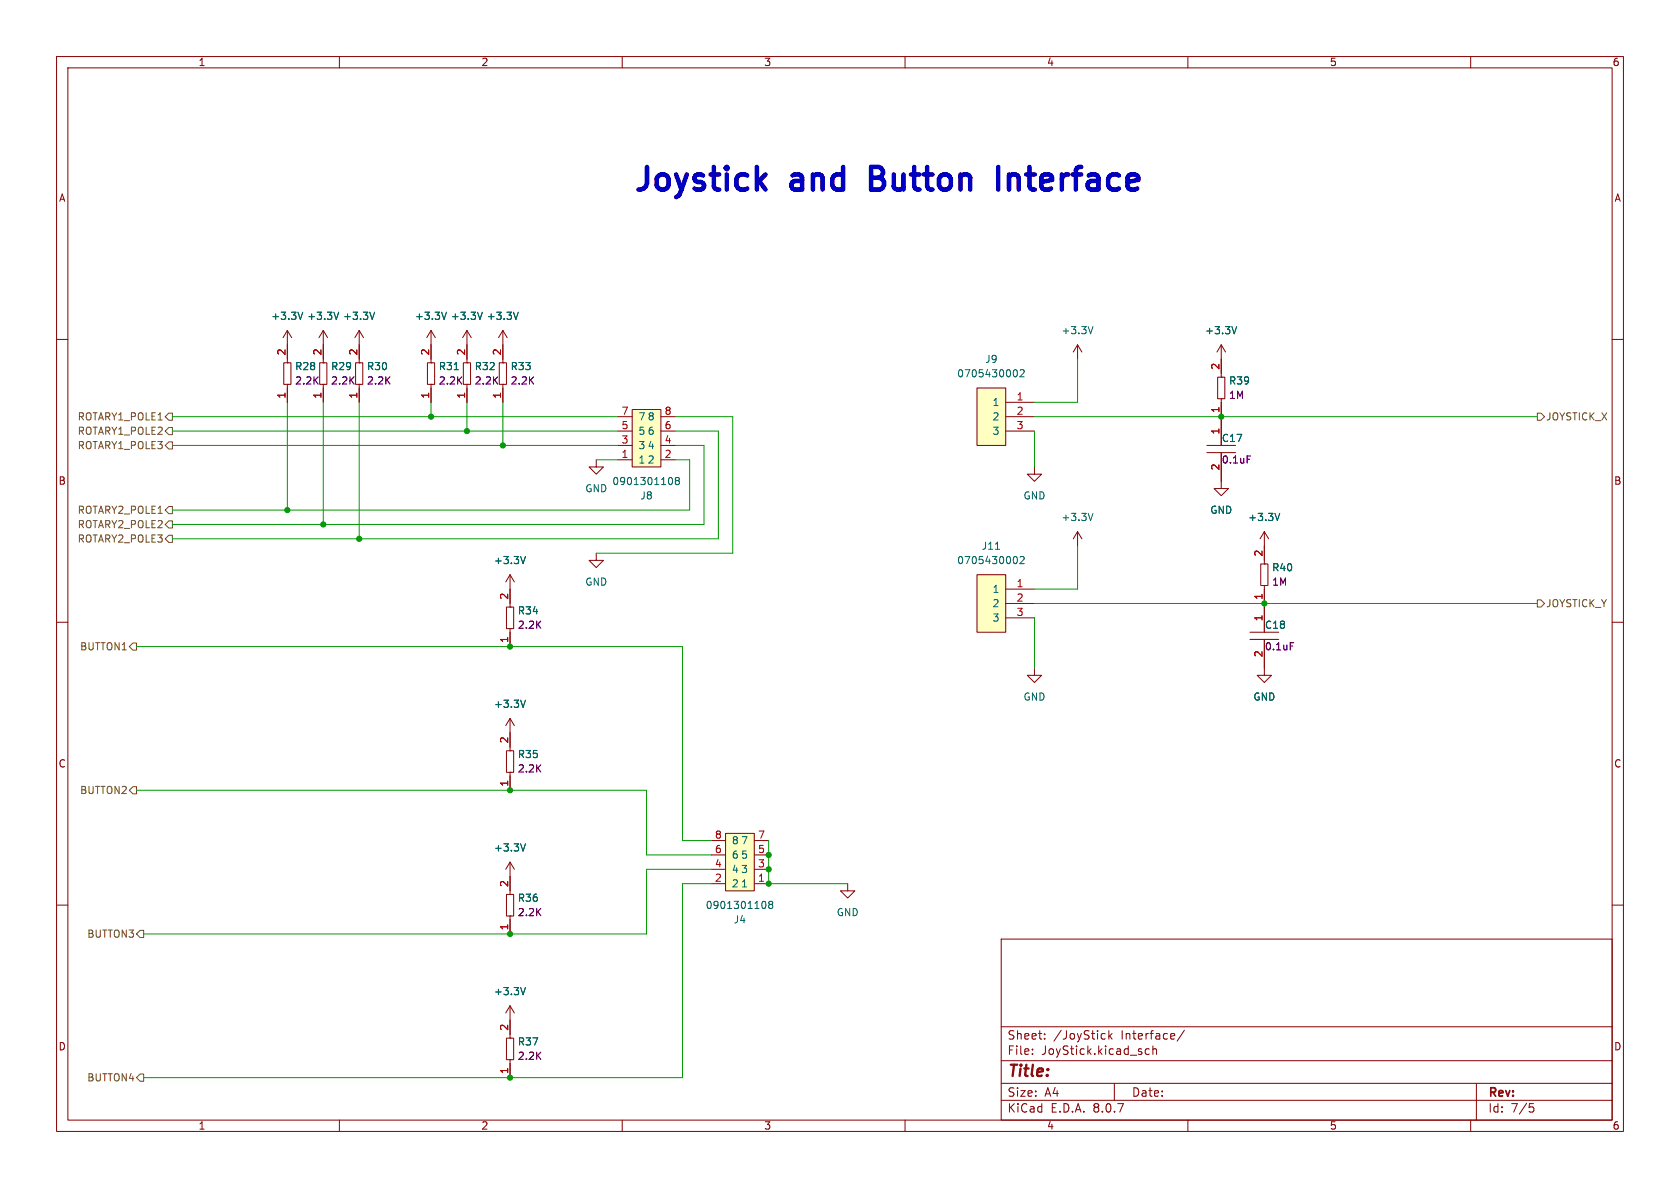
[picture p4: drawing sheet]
<svg xmlns="http://www.w3.org/2000/svg" width="297mm" height="210mm" viewBox="0 0 297 210" stroke-linecap="round" stroke-linejoin="round" font-family="sans-serif">
<g fill="none" stroke="#840000" stroke-width=".18">
<path d="M10 10h277v190h-277zM12 12h273v186h-273zM60 10v2M110 10v2M160 10v2M210 10v2M260 10v2M63.5 58.4l.8 1.3M63.5 58.4v5.7M63.5 58.4l-.8 1.3M10 60h2M50.2 64.1h1.2v3.8h-1.2z"/>
<path d="M50.8 67.9h.1M50.8 64.1h.1M50.8 61v3.1M50.8 67.9v3.2M62.9 64.1h1.2v3.8h-1.2zM63.5 67.9h.1M63.5 64.1h.1M63.5 67.9v3.2M285 60h2M10 110h2M285 110h2M89.5 158.1h1.3v3.8h-1.3z"/>
<path d="M90.2 158.1h.1M90.2 154.9v3.2M10 160h2M90.2 161.9h.1M90.2 161.9v3.2M90.2 177.8v5.7M90.2 177.8l.7 1.3M90.2 177.8l-.8 1.3M177 166h108v32h-108zM285 160h2M60 198v2M89.5 183.5h1.3v3.8h-1.3z"/>
<path d="M90.2 187.3h.1M90.2 183.5h.1M90.2 187.3v3.2M110 198v2M160 198v2M177 194.5h108M177 191.5h108M177 187.5h108M177 181.5h108M182.5 186.3v.1M182.5 185.5v.1M184.7 183.6v.1"/>
<path d="M184.7 182.8v.1M195.2 182.7l.2 .1M195.4 183.6l-.2 .1M196 182.2v1.5M196.2 183.1l.4 .6M196.6 182.7l-.6 .6M197 191.5v3M203.2 185.5l-.5-.1-.2 .3v.4l.1 .2h.6M203.8 185.5l.2-.1 .4 .1 .1 .9M203.8 184.9v1.5M209.4 182.1l-1.3 2M210 198v2"/>
<path d="M260 198v2M261 191.5v6.5M270.4 195.1h.7M270.5 195.7h.4l.3 .3-.2 .5-.5 .1"/>
</g>
<path d="M66.2 55.2l-.4 1.3M92.9 174.6l-.4 1.2" fill="none" stroke="#006464" stroke-width=".18"/>
<path d="M172.7 68.6h5.1v10.1h-5.1z" fill="#ffffc2"/>
<g fill="none" stroke="#840000" stroke-width=".18">
<path d="M50.8 58.4l.8 1.3M50.8 58.4v2.6M50.8 58.4l-.8 1.3M57.1 58.4v5.7M57.1 58.4l.8 1.3M57.1 58.4l-.7 1.3M56.5 64.1h1.3v3.8h-1.3zM57.1 67.9h.1M57.1 64.1h.1M57.1 67.9v3.2M172.7 68.6h5.1v10.1h-5.1zM177.8 71.1h5.1"/>
<path d="M177.8 73.7h5.1M177.8 76.2h5.1"/>
</g>
<path d="M53.5 55.2l-.4 1.3M59.9 55.2l-.5 1.3M179.4 65.3a.68 .68 0 0 1 .5 .7 .68 .68 0 0 1-.5 .6M180.3 65.5l.5-.2 .3 .4-.8 .9h.8" fill="none" stroke="#006464" stroke-width=".18"/>
<path d="M128.3 147.3h5v10.2h-5z" fill="#ffffc2"/>
<g fill="none" stroke="#840000" stroke-width=".18">
<path d="M76.2 58.4v5.7M76.2 58.4l.8 1.3M76.2 58.4l-.8 1.3M82.5 58.4v5.7M82.5 58.4l.8 1.3M82.5 58.4l-.7 1.3M88.9 58.4v5.7M88.9 58.4l.8 1.3M88.9 58.4l-.8 1.3M75.6 64.1h1.2v3.8h-1.2zM76.2 67.9h.1M76.2 64.1h.1"/>
<path d="M76.2 67.9v3.2M81.9 64.1h1.3v3.8h-1.3zM82.5 67.9h.1M82.5 64.1h.1M82.5 67.9v3.2M88.3 64.1h1.2v3.8h-1.2zM88.9 67.9h.1M88.9 64.1h.1M88.9 67.9v3.2M105.4 81.3v1.3h-1.3l1.3 1.2 1.3-1.2h-1.3M105.4 97.8v1.3h-1.3l1.3 1.2 1.3-1.2h-1.3M182.9 82.6v1.2h-1.3l1.3 1.3 1.2-1.3h-1.2"/>
<path d="M89.5 107.3h1.3v3.8h-1.3zM90.2 111.1h.1M90.2 107.3h.1M90.2 101.6v5.7M90.2 111.1v3.2M90.2 101.6l.7 1.3M90.2 101.6l-.8 1.3M90.2 127v2.5M90.2 127l.7 1.3M90.2 127l-.8 1.3M125.7 156.2h2.6M125.7 153.7h2.6"/>
<path d="M125.7 151.1h2.6M125.7 148.6h2.6M128.3 147.3h5v10.2h-5zM133.3 156.2h2.6M133.3 153.7h2.6M133.3 151.1h2.6M133.3 148.6h2.6M149.9 156.2v1.3h-1.3l1.3 1.3 1.2-1.3h-1.2"/>
</g>
<path d="M78.9 55.2l-.4 1.3M85.3 55.2l-.5 1.3M91.6 55.2l-.4 1.3M80.3 65.3h.7M92.9 98.4l-.4 1.2M92.9 123.8l-.4 1.2M135 159.3a.68 .68 0 0 1 .4 .7 .68 .68 0 0 1-.4 .6M136.1 159.9l-.2-.3 .2-.3h.3l.2 .3-.2 .3M136.1 159.9l-.2 .2 .1 .4 .1 .1 .4-.1 .1-.1v-.3l-.2-.2M136.1 159.9h.3" fill="none" stroke="#006464" stroke-width=".18"/>
<path d="M111.8 72.4h5v10.2h-5z" fill="#ffffc2"/>
<g fill="none" stroke="#840000" stroke-width=".18">
<path d="M109.2 78.7h2.6M109.2 76.2h2.6M109.2 73.7h2.6M111.8 72.4h5v10.2h-5zM116.8 78.7h2.6M116.8 76.2h2.6M116.8 73.7h2.6M190.5 61v2.5M190.5 61l.8 1.2M190.5 61l-.8 1.2M215.9 61l.8 1.2M215.9 61v2.5"/>
<path d="M215.9 61l-.8 1.2M109.2 81.3h2.6M116.8 81.3h2.6M190.5 94l.8 1.3M190.5 94v2.5M190.5 94l-.8 1.3M222.9 99.7h1.3v3.8h-1.3zM223.5 99.7h.1M223.5 94l.8 1.3M223.5 94v5.7M223.5 94l-.7 1.3M221 111.8h5.1"/>
<path d="M221 113h5.1M223.5 113v6.4h-1.3l1.3 1.3 1.3-1.3h-1.3M223.5 103.5h.1M223.5 103.5v8.3M89.5 132.7h1.3v3.8h-1.3zM90.2 136.5h.1M90.2 132.7h.1M90.2 129.5v3.2M90.2 136.5v3.2M90.2 152.4v2.5M90.2 152.4l.7 1.3M90.2 152.4l-.8 1.3"/>
</g>
<path d="M193.2 57.7l-.4 1.3M218.6 57.7l-.4 1.3M118.5 84.4a.68 .68 0 0 1 .4 .6 .68 .68 0 0 1-.4 .7M119.6 84.9l-.2-.2 .2-.3h.3l.2 .2-.2 .3M119.6 84.9l-.2 .3v.3l.2 .2 .4-.1 .1-.2v-.2l-.2-.3M119.6 84.9h.3M193.2 90.7l-.4 1.3M226.2 90.7l-.4 1.3M92.9 149.2l-.4 1.2" fill="none" stroke="#006464" stroke-width=".18"/>
<path d="M228.1 113.6h.6" fill="none" stroke="#840084" stroke-width=".18"/>
<path d="M172.7 101.6h5.1v10.2h-5.1z" fill="#ffffc2"/>
<g fill="none" stroke="#840000" stroke-width=".18">
<path d="M50.8 61v2.5M50.8 68.6v2.5M57.1 61v2.5M57.1 68.6v2.5M63.5 61v2.5M63.5 68.6v2.5M76.2 61v2.5M76.2 68.6v2.5M82.5 61v2.5M82.5 68.6v2.5M88.9 61v2.5M88.9 68.6v2.5"/>
<path d="M213.4 78.7h5M215.3 66.7h1.2v3.8h-1.2zM215.9 70.5h.1M215.9 66.7h.1M215.9 63.5v3.2M215.9 70.5v8.2M213.4 80h5M215.9 80v6.4h-1.3l1.3 1.2 1.3-1.2h-1.3M223.5 96.5v2.5M90.2 104.1v2.6M90.2 111.8v2.5M172.7 101.6h5.1v10.2h-5.1z"/>
<path d="M177.8 104.1h5.1M177.8 106.7h5.1M177.8 109.2h5.1M182.9 118.1v1.3h-1.3l1.3 1.3 1.2-1.3h-1.2M223.5 104.2v7.6M223.5 113v5.1M90.2 129.5v2.6M90.2 137.2v2.5M90.2 154.9v2.6M90.2 162.6v2.5M90.2 180.3v2.6M90.2 188v2.5"/>
</g>
<g fill="none" stroke="#006464" stroke-width=".18">
<path d="M53.5 55.2l-.4 1.3M59.9 55.2l-.5 1.3M66.2 55.2l-.4 1.3M78.9 55.2l-.4 1.3M85.3 55.2l-.5 1.3M91.6 55.2l-.4 1.3M218.6 57.7l-.4 1.3M80.3 65.3h.7M92.9 98.4l-.4 1.2M176 97.1h.7M179.4 98.4a.68 .68 0 0 1 .5 .6 .68 .68 0 0 1-.5 .6M180.3 98.5l.5-.1 .3 .3-.8 .9h.8"/>
<path d="M226.2 90.7l-.4 1.3M92.9 123.8l-.4 1.2M92.9 149.2l-.4 1.2M92.9 174.6l-.4 1.2"/>
</g>
<path d="M220.5 80.6h.6M228.1 113.6h.6" fill="none" stroke="#840084" stroke-width=".18"/>
<path d="M29.8 73h.7v1.3h-.7l-.6-.6zM29.8 78.1h.7v1.3h-.7l-.6-.7zM29.8 75.6h.7v1.2h-.7l-.6-.6zM271.8 73h.6l.6 .7-.6 .6h-.6zM29.2 95.3l.6-.7h.7v1.3h-.7zM29.2 92.7l.6-.6h.7v1.2h-.7zM29.8 89.5h.7v1.3h-.7l-.6-.6zM23.5 113.7h.6v1.2h-.6l-.6-.6zM271.8 106h.6l.6 .7-.6 .6h-.6zM23.5 139.1h.6v1.2h-.6l-.6-.6zM24.8 164.5h.6v1.2h-.6l-.7-.6zM24.1 190.5l.7-.6h.6v1.2h-.6z" fill="none" stroke="#725600" stroke-width=".18"/>
<path d="M154 31.4h1.3M155.3 29.5h-1.3v4h1.5M176.5 29.5v4" fill="none" stroke="#0000c2" stroke-width=".8"/>
<g fill="none" stroke="#009600" stroke-width=".18">
<path d="M30.5 76.2h78.7M30.5 73.7h78.7M30.5 78.7h78.7M50.8 71.1v19.1M57.1 71.1v21.6M63.5 71.1v24.2M76.2 71.1v2.6M82.5 71.1v5.1M88.9 71.1v7.6M119.4 76.2h7.6v19.1h-96.5M119.4 73.7h10.1v24.1h-24.1M119.4 78.7h5.1v14h-94"/>
<path d="M182.9 76.2v6.4M182.9 73.7h88.9M190.5 63.5v7.6h-7.6M105.4 81.3h3.8M119.4 81.3h2.5v8.9h-91.4M190.5 96.5v7.6h-7.6M24.1 114.3h96.5v34.3h5.1M182.9 109.2v8.9M182.9 106.7h88.9M24.1 139.7h90.2v11.4h11.4M125.7 153.7h-11.4v11.4h-88.9M125.7 156.2h-5.1v34.3h-95.2"/>
<path d="M135.9 148.6v7.6h14"/>
</g>
<g fill="#009600" stroke="#009600" stroke-width=".18">
<circle cx="90.2" cy="190.5" r=".46"/>
<circle cx="90.2" cy="165.1" r=".46"/>
<circle cx="57.1" cy="92.7" r=".46"/>
<circle cx="90.2" cy="114.3" r=".46"/>
<circle cx="90.2" cy="139.7" r=".46"/>
<circle cx="135.9" cy="151.1" r=".46"/>
<circle cx="135.9" cy="153.7" r=".46"/>
<circle cx="88.9" cy="78.7" r=".46"/>
<circle cx="82.5" cy="76.2" r=".46"/>
<circle cx="135.9" cy="156.2" r=".46"/>
<circle cx="223.5" cy="106.7" r=".46"/>
<circle cx="215.9" cy="73.7" r=".46"/>
<circle cx="63.5" cy="95.3" r=".46"/>
<circle cx="50.8" cy="90.2" r=".46"/>
<circle cx="76.2" cy="73.7" r=".46"/>
</g>
<g font-size="5.6" fill="#0000c2">
<text x="111.8" y="34">Joystick</text>
<text x="140.2" y="34">and</text>
<text x="155.7" y="34">Button</text>
<text x="179.8" y="34">Interface</text>
</g>
<text font-size="2.8" fill="#840000" x="178" y="190.9">Title:</text>
<g font-size="2.1" fill="#840000">
<text x="178" y="184">Sheet:</text>
<text x="186.2" y="184">/JoyStick</text>
<text x="198.2" y="184">Interface/</text>
<text x="178" y="186.7">File:</text>
<text x="184.1" y="186.7">JoyStick.kicad_sch</text>
<text x="178" y="196.9">KiCad</text>
<text x="178" y="194.1">Size:</text>
<text x="184.7" y="194.1">A4</text>
<text x="185.7" y="196.9">E.D.A.</text>
<text x="193.3" y="196.9">8.0.7</text>
<text x="200" y="194.1">Date:</text>
<text x="263" y="194.3">Rev:</text>
<text x="263" y="196.9">Id:</text>
<text x="267.1" y="196.9">7/5</text>
</g>
<g font-size="1.8" fill="#840000">
<text x="35" y="11.9">1</text>
<text x="85" y="11.9">2</text>
<text x="135" y="11.9">3</text>
<text x="185" y="11.9">4</text>
<text x="235" y="11.9">5</text>
<text x="285" y="11.9">6</text>
<text x="10.3" y="35.9">A</text>
<text x="285.3" y="35.9">A</text>
<text x="10.3" y="85.9">B</text>
<text x="285.3" y="85.9">B</text>
<text x="10.3" y="135.9">C</text>
<text x="285.3" y="135.9">C</text>
<text x="10.3" y="185.9">D</text>
<text x="285.3" y="185.9">D</text>
<text x="35" y="199.9">1</text>
<text x="85" y="199.9">2</text>
<text x="135" y="199.9">3</text>
<text x="185" y="199.9">4</text>
<text x="235" y="199.9">5</text>
<text x="285" y="199.9">6</text>
</g>
<g font-size="1.8" fill="#006464">
<text x="47.9" y="56.7">+3.3V</text>
<text x="54.2" y="56.7">+3.3V</text>
<text x="60.6" y="56.7">+3.3V</text>
<text x="73.3" y="56.7">+3.3V</text>
<text x="79.6" y="56.7">+3.3V</text>
<text x="86" y="56.7">+3.3V</text>
<text x="187.6" y="59.3">+3.3V</text>
<text x="213" y="59.3">+3.3V</text>
<text x="52.1" y="65.6">R28</text>
<text x="58.4" y="65.6">R29</text>
<text x="64.8" y="65.6">R30</text>
<text x="77.5" y="65.6">R31</text>
<text x="83.8" y="65.6">R32</text>
<text x="90.2" y="65.6">R33</text>
<text x="174.1" y="64.4">J9</text>
<text x="169.1" y="66.9">0705430002</text>
<text x="175.4" y="72">1</text>
<text x="217.2" y="68.2">R39</text>
<text x="112.8" y="77.1">5</text>
<text x="112.8" y="74.5">7</text>
<text x="114.4" y="77.1">6</text>
<text x="114.4" y="74.5">8</text>
<text x="175.4" y="74.5">2</text>
<text x="175.4" y="77.1">3</text>
<text x="112.8" y="82.1">1</text>
<text x="112.8" y="79.6">3</text>
<text x="114.4" y="82.1">2</text>
<text x="114.4" y="79.6">4</text>
<text x="215.9" y="78.3">C17</text>
<text x="103.4" y="87.2">GND</text>
<text x="108.2" y="86">0901301108</text>
<text x="113.1" y="88.5">J8</text>
<text x="180.8" y="88.5">GND</text>
<text x="187.6" y="92.3">+3.3V</text>
<text x="213.9" y="91">GND</text>
<text x="220.6" y="92.3">+3.3V</text>
<text x="87.2" y="99.9">+3.3V</text>
<text x="169.1" y="99.9">0705430002</text>
<text x="173.5" y="97.4">J11</text>
<text x="224.8" y="101.2">R40</text>
<text x="103.4" y="103.7">GND</text>
<text x="175.4" y="105">1</text>
<text x="175.4" y="107.5">2</text>
<text x="91.4" y="108.8">R34</text>
<text x="175.4" y="110.1">3</text>
<text x="223.5" y="111.4">C18</text>
<text x="87.2" y="125.3">+3.3V</text>
<text x="180.8" y="124.1">GND</text>
<text x="221.5" y="124.1">GND</text>
<text x="91.4" y="134.2">R35</text>
<text x="129.3" y="149.5">8</text>
<text x="130.9" y="149.5">7</text>
<text x="87.2" y="150.7">+3.3V</text>
<text x="129.3" y="154.5">4</text>
<text x="129.3" y="152">6</text>
<text x="130.9" y="154.5">3</text>
<text x="130.9" y="152">5</text>
<text x="91.4" y="159.6">R36</text>
<text x="124.7" y="160.9">0901301108</text>
<text x="129.3" y="157.1">2</text>
<text x="130.9" y="157.1">1</text>
<text x="129.6" y="163.4">J4</text>
<text x="147.8" y="162.2">GND</text>
<text x="87.2" y="176.1">+3.3V</text>
<text x="91.4" y="185">R37</text>
</g>
<g font-size="1.8" fill="#a90000">
<text x="50.5" y="62.9" transform="rotate(-90 50.5 62.9)">2</text>
<text x="56.9" y="62.9" transform="rotate(-90 56.9 62.9)">2</text>
<text x="63.2" y="62.9" transform="rotate(-90 63.2 62.9)">2</text>
<text x="75.9" y="62.9" transform="rotate(-90 75.9 62.9)">2</text>
<text x="82.3" y="62.9" transform="rotate(-90 82.3 62.9)">2</text>
<text x="88.6" y="62.9" transform="rotate(-90 88.6 62.9)">2</text>
<text x="215.6" y="65.5" transform="rotate(-90 215.6 65.5)">2</text>
<text x="50.5" y="70.6" transform="rotate(-90 50.5 70.6)">1</text>
<text x="56.9" y="70.6" transform="rotate(-90 56.9 70.6)">1</text>
<text x="63.2" y="70.6" transform="rotate(-90 63.2 70.6)">1</text>
<text x="75.9" y="70.6" transform="rotate(-90 75.9 70.6)">1</text>
<text x="82.3" y="70.6" transform="rotate(-90 82.3 70.6)">1</text>
<text x="88.6" y="70.6" transform="rotate(-90 88.6 70.6)">1</text>
<text x="179.6" y="70.9">1</text>
<text x="109.8" y="75.9">5</text>
<text x="109.8" y="73.4">7</text>
<text x="117.4" y="75.9">6</text>
<text x="117.4" y="73.4">8</text>
<text x="179.6" y="73.4">2</text>
<text x="179.6" y="75.9">3</text>
<text x="215.6" y="76.9" transform="rotate(-90 215.6 76.9)">1</text>
<text x="215.6" y="73.1" transform="rotate(-90 215.6 73.1)">1</text>
<text x="109.8" y="81">1</text>
<text x="109.8" y="78.5">3</text>
<text x="117.4" y="81">2</text>
<text x="117.4" y="78.5">4</text>
<text x="215.6" y="83.3" transform="rotate(-90 215.6 83.3)">2</text>
<text x="223.3" y="98.5" transform="rotate(-90 223.3 98.5)">2</text>
<text x="89.9" y="106.1" transform="rotate(-90 89.9 106.1)">2</text>
<text x="179.6" y="103.9">1</text>
<text x="179.6" y="106.4">2</text>
<text x="223.3" y="106.1" transform="rotate(-90 223.3 106.1)">1</text>
<text x="89.9" y="113.7" transform="rotate(-90 89.9 113.7)">1</text>
<text x="179.6" y="109">3</text>
<text x="223.3" y="109.9" transform="rotate(-90 223.3 109.9)">1</text>
<text x="223.3" y="116.3" transform="rotate(-90 223.3 116.3)">2</text>
<text x="89.9" y="131.5" transform="rotate(-90 89.9 131.5)">2</text>
<text x="89.9" y="139.1" transform="rotate(-90 89.9 139.1)">1</text>
<text x="126.3" y="148.3">8</text>
<text x="133.9" y="148.3">7</text>
<text x="126.3" y="156">2</text>
<text x="126.3" y="153.4">4</text>
<text x="126.3" y="150.9">6</text>
<text x="133.9" y="156">1</text>
<text x="133.9" y="153.4">3</text>
<text x="133.9" y="150.9">5</text>
<text x="89.9" y="156.9" transform="rotate(-90 89.9 156.9)">2</text>
<text x="89.9" y="164.5" transform="rotate(-90 89.9 164.5)">1</text>
<text x="89.9" y="182.3" transform="rotate(-90 89.9 182.3)">2</text>
<text x="89.9" y="189.9" transform="rotate(-90 89.9 189.9)">1</text>
</g>
<g font-size="1.8" fill="#840084">
<text x="52.1" y="68.2">2.2K</text>
<text x="58.4" y="68.2">2.2K</text>
<text x="64.8" y="68.2">2.2K</text>
<text x="77.5" y="68.2">2.2K</text>
<text x="83.8" y="68.2">2.2K</text>
<text x="90.2" y="68.2">2.2K</text>
<text x="217.2" y="70.7">1M</text>
<text x="215.9" y="82.1">0.1uF</text>
<text x="224.8" y="103.7">1M</text>
<text x="91.4" y="111.4">2.2K</text>
<text x="223.5" y="115.2">0.1uF</text>
<text x="91.4" y="136.8">2.2K</text>
<text x="91.4" y="162.2">2.2K</text>
<text x="91.4" y="187.6">2.2K</text>
</g>
<g font-size="1.8" fill="#725600">
<text x="13.6" y="74.5">ROTARY1_POLE1</text>
<text x="13.6" y="77.1">ROTARY1_POLE2</text>
<text x="273.2" y="74.5">JOYSTICK_X</text>
<text x="13.6" y="79.6">ROTARY1_POLE3</text>
<text x="13.6" y="91">ROTARY2_POLE1</text>
<text x="13.6" y="93.6">ROTARY2_POLE2</text>
<text x="13.6" y="96.1">ROTARY2_POLE3</text>
<text x="273.2" y="107.5">JOYSTICK_Y</text>
<text x="14.1" y="115.2">BUTTON1</text>
<text x="14.1" y="140.6">BUTTON2</text>
<text x="15.3" y="166">BUTTON3</text>
<text x="15.3" y="191.4">BUTTON4</text>
</g>
</svg>
